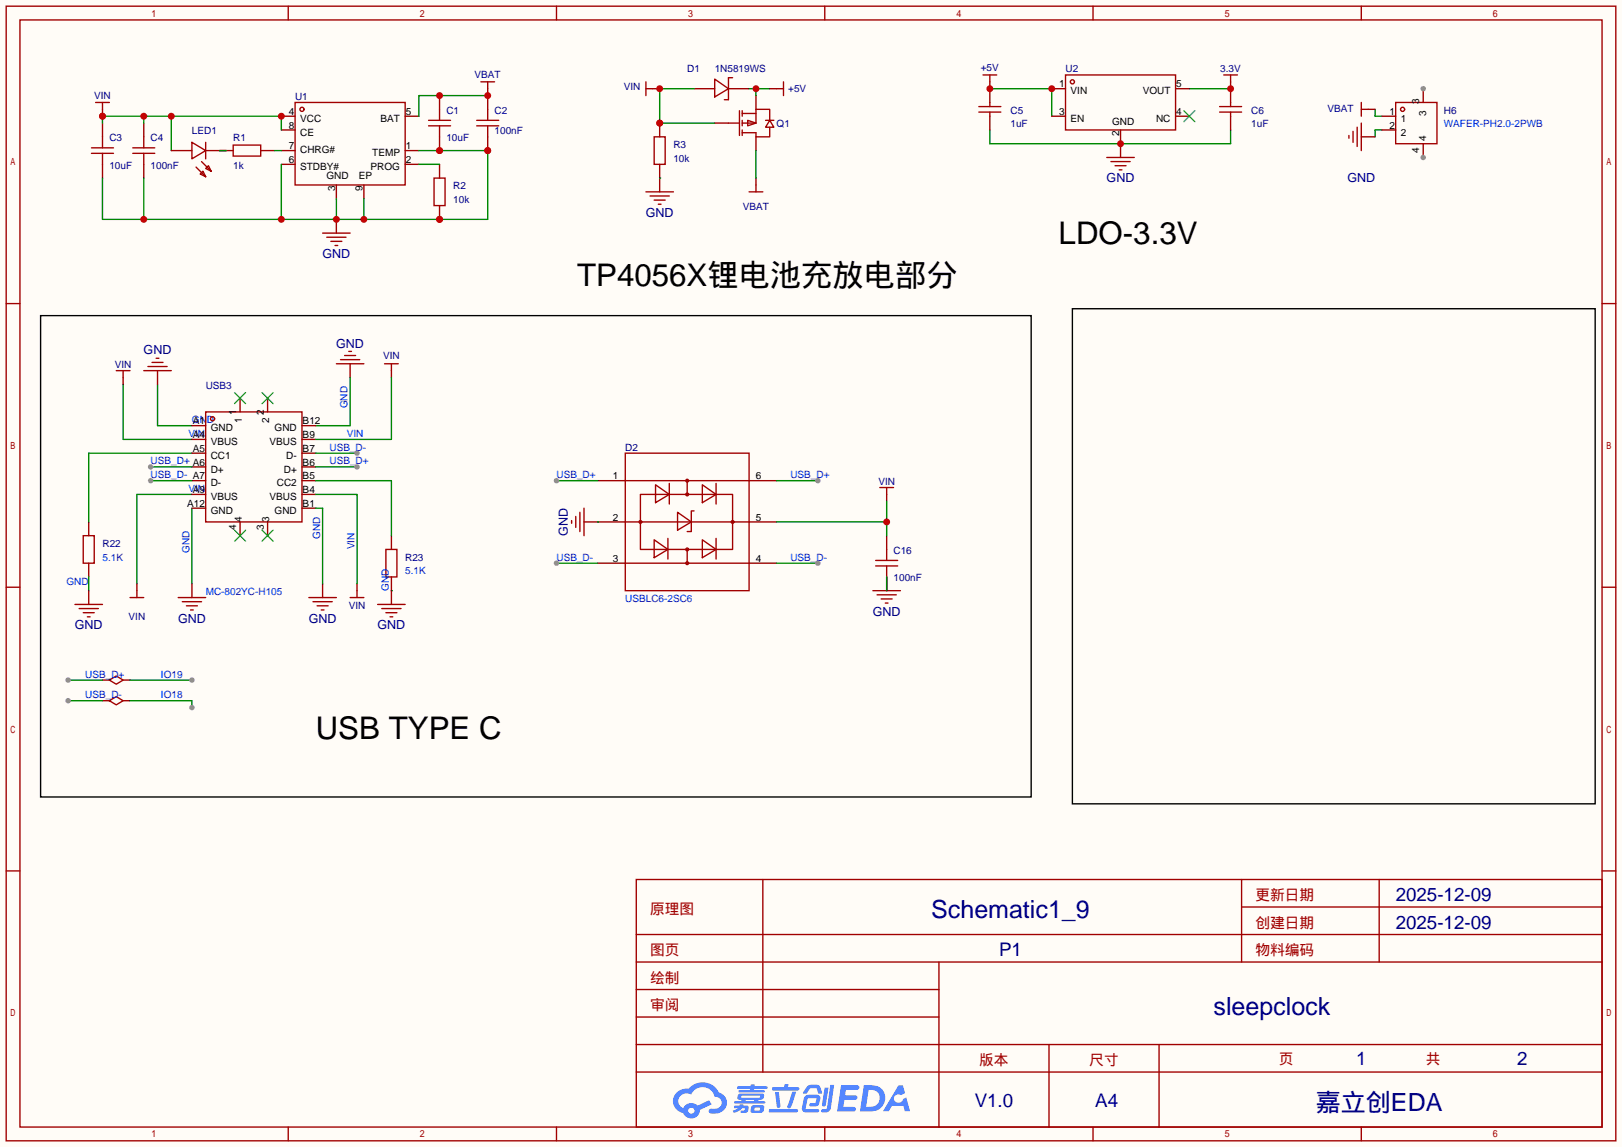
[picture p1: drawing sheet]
<svg xmlns="http://www.w3.org/2000/svg" width="299mm" height="212mm" viewBox="0 0 299 212" stroke-linecap="round" stroke-linejoin="round" font-family="sans-serif">
<path d="M0 0h299.5v211.8h-299.5z" fill="#fffcf7"/>
<g fill="none" stroke="#a10000" stroke-width=".25">
<path d="M1.1 1.1h297.2v209.6h-297.2zM3.7 3.7h292.1v204.5h-292.1zM53.2 1.1v2.6M102.7 1.1v2.6M152.3 1.1v2.6M201.8 1.1v2.6M251.3 1.1v2.6M1.1 56.1h2.6M295.8 56.1h2.5M1.1 108.5h2.6M295.8 108.5h2.5M1.1 160.8h2.6"/>
<path d="M117.5 162.4h178.3v45.8h-178.3zM117.5 177.7h178.3M117.5 172.6h178.3M140.8 162.4v35.6M173.4 177.7v30.5M229.2 162.4v15.3M229.2 167.5h66.6M254.6 162.4v15.3M295.8 160.8h2.5M117.5 182.8h55.9M117.5 198h178.3M117.5 192.9h178.3"/>
<path d="M117.5 187.8h55.9M193.7 192.9v15.3M214 192.9v15.3M53.2 208.2v2.5M102.7 208.2v2.5M152.3 208.2v2.5M201.8 208.2v2.5M251.3 208.2v2.5"/>
</g>
<g fill="#5487ff">
<path d="M155.3 200.4h2.1a.97 .97 0 0 1 1.3 .4 .53 .53 0 0 1-.7 .5h-1.8l-.2 1h1.9a.43 .43 0 0 1 .4 .5 .43 .43 0 0 1-.5 .3h-1.9l-.2 1.3h1.7a.45 .45 0 0 1 .6 .2 .45 .45 0 0 1-.2 .6l-3.2 .1z"/>
<path d="M165.9 200.5h.8l.4 1.4-.7 .4a.82 .82 0 0 0-1.2 .1 .82 .82 0 0 0 .1 1.1 .82 .82 0 0 0 1.2 0l.2-.5 .6-.3 .7 2.5h-.9l-.3-1h-2.1l-.6 1h-1.1z"/>
<path d="M152.2 200.9h.8l-.5 3.2a.36 .36 0 0 1-.4 .3 .36 .36 0 0 1-.3-.4z"/>
<path d="M153.3 200.4h.7l-.6 4.3a1.13 1.13 0 0 1-1.8 .6l.2-.4 .7-.1 .2-.2z"/>
<path d="M149 200.7l.6-.4h1a.77 .77 0 0 1 .9 .6l.3 .9-.2 .2h-.5l-.4-1h-.9a1.3 1.3 0 0 0-.8 .9l-.6 .1-.2-.2z"/>
<path d="M148.6 202.5l.5-.3h1.7a.66 .66 0 0 1 .6 .9l-.1 .4a.81 .81 0 0 1-.9 .9h-.7a.32 .32 0 0 1-.3-.4 .32 .32 0 0 1 .4-.3h.7l.3-.9-1.7 .1-.3 1.9h2.1a.32 .32 0 0 1 .4 .4 .32 .32 0 0 1-.4 .3l-2.3-.1-.5-.3v-.5z"/>
<path d="M142 204.8h5a.33 .33 0 0 1 .3 .4 .33 .33 0 0 1-.3 .3h-4.9l-.2-.2z"/>
<path d="M146.3 201.6h.7l-1 2.9a.36 .36 0 0 1-.4 .2 .36 .36 0 0 1-.3-.3z"/>
<path d="M143.1 201.7h.7l.3 2.6a.34 .34 0 0 1-.3 .3 .34 .34 0 0 1-.4-.2z"/>
<path d="M142.6 200.8h2.2l.1-.4 .1-.2h.6l-.1 .6h1.8a.32 .32 0 0 1 .3 .3 .32 .32 0 0 1-.4 .3h-4.5l-.1-.1z"/>
<path d="M135.6 204.2h.9l.1-.2 .7-.1-.1 .3h.9a.82 .82 0 0 1-.6 1.3h-.7v-.4l.7-.1v-.3h-.5l-.5 .4-1 .4-.2-.4 1-.4h-.8z"/>
<path d="M136.1 200.6h2.5v-.3h.8l-.1 .3h2.2l.2 .3-.2 .2h-2.3v.3h1.8l.2 .2-.2 .2h-4.5l-.2-.2 .1-.2h2l.1-.3h-2.3l-.1-.2z"/>
<path d="M159.5 200.4l-.7 4.9h1.6a2.47 2.47 0 0 0 2.9-1.7 2.47 2.47 0 0 0-1.4-3zM160.4 201.3a1.61 1.61 0 0 1 2 1.4 1.61 1.61 0 0 1-1.8 1.7h-.7z"/>
<path d="M136.3 202.2a.55 .55 0 0 0-.2 .7 .55 .55 0 0 0 .7 .2l.1 .3h-1.3v.4h5.5l.2-.2-.2-.2h-1.2l.2-.3a.7 .7 0 0 0 .8-.2 .7 .7 0 0 0 0-.9h-4.1zM136.9 202.4h3.3l.2 .1-.2 .2h-3.2l-.2-.1zM137.6 203.1h1.7l-.2 .3h-1.4z"/>
<path d="M138.8 204.3a1.05 1.05 0 0 0-.1 1.2 2.91 2.91 0 0 0 2.2-.2 .98 .98 0 0 0 0-1.2h-1.6zM139.4 204.6l.8-.1 .1 .1v.3l-.2 .2h-.8z"/>
<path d="M125 201.7a2.23 2.23 0 0 0-.7 2.3 2.23 2.23 0 0 0 1.8 1.6 1.58 1.58 0 0 0 1.8 .9 1.58 1.58 0 0 0 1.3-1.5l2.2-1-.5-.8-2.1 1a1.65 1.65 0 0 0-2.6 .5 1.45 1.45 0 0 1-.8-2 1.45 1.45 0 0 1 2-.7l.2 .1a2.3 2.3 0 0 1 2.3-1.3 2.3 2.3 0 0 1 2.1 1.7 1.12 1.12 0 0 1 1.2 1.1 1.12 1.12 0 0 1-1.1 1.2h-.7a.45 .45 0 0 0-.6 .3 .45 .45 0 0 0 .5 .6 2.26 2.26 0 0 0 2.9-2.5 2.04 2.04 0 0 0-1.5-1.4 3.3 3.3 0 0 0-5.5-.7l-1.2 .1zM127.1 205.2a.57 .57 0 0 1 1.1 0 .57 .57 0 0 1-1.1 0z"/>
</g>
<g fill="none" stroke="#a10000" stroke-width=".25">
<path d="M54.5 18.9h20.3v15.3h-20.3zM16.9 28.3h4.1M16.9 27.3h4.1M18.9 25.3v2M18.9 28.3v2.1M24.5 28.3h4.1M24.5 27.3h4.1M26.5 25.3v2M26.5 28.3v2.1M161.7 104.5h4M161.7 103.5h4M163.7 101.5v2"/>
<path d="M163.7 104.5v2.1"/>
<circle cx="55.8" cy="20.2" r=".38"/>
</g>
<g fill="none" stroke="#870000" stroke-width=".25">
<path d="M18.9 22.7v2.6M18.9 30.4v2.5M26.5 22.7v2.6M26.5 30.4v2.5M51.9 27.8h2.6M51.9 30.4h2.6M51.9 21.5h2.6M51.9 24h2.6M62.1 34.2v2.5M67.2 34.2v2.5M74.8 27.8h2.5M74.8 30.4h2.5"/>
<path d="M74.8 21.5h2.5M163.7 98.9v2.6M163.7 106.6v2.5"/>
</g>
<path d="M18.9 22.7v-1.2h33v2.5M26.5 21.5v1.2M31.6 21.5v6.3" fill="none" stroke="#008700" stroke-width=".25"/>
<g fill="#c00">
<circle cx="31.6" cy="21.5" r=".63"/>
<circle cx="51.9" cy="21.5" r=".63"/>
<circle cx="26.5" cy="21.5" r=".63"/>
<circle cx="18.9" cy="21.5" r=".63"/>
</g>
<path d="M18.9 20.2v1.3" fill="none" stroke="#870000" stroke-width=".25"/>
<circle cx="18.9" cy="21.5" r=".63" fill="#c00"/>
<path d="M17.7 18.9h2.5M18.9 18.9v1.3M59.6 43.1h5M60.3 43.8h3.6M61.1 44.6h2M61.8 45.3h.6" fill="none" stroke="#a10000" stroke-width=".25"/>
<path d="M62.1 40.5v2.6" fill="none" stroke="#870000" stroke-width=".25"/>
<path d="M26.5 32.9v7.6M51.9 30.4v10.1M62.1 36.7v3.8M67.2 36.7v3.8M77.3 27.8h12.7v12.7h-71.1v-7.6" fill="none" stroke="#008700" stroke-width=".25"/>
<g fill="#c00">
<circle cx="51.9" cy="40.5" r=".63"/>
<circle cx="62.1" cy="40.5" r=".63"/>
<circle cx="26.5" cy="40.5" r=".63"/>
<circle cx="81.2" cy="27.8" r=".63"/>
<circle cx="90" cy="27.8" r=".63"/>
<circle cx="81.2" cy="40.5" r=".63"/>
<circle cx="67.2" cy="40.5" r=".63"/>
</g>
<path d="M80.1 32.9h2.1v5.1h-2.1z" fill="none" stroke="#a10000" stroke-width=".25"/>
<path d="M81.2 30.4v2.5M81.2 38v2.5" fill="none" stroke="#870000" stroke-width=".25"/>
<circle cx="81.2" cy="40.5" r=".63" fill="#c00"/>
<path d="M77.3 30.4h3.9" fill="none" stroke="#008700" stroke-width=".25"/>
<path d="M81.2 25.3v2.5" fill="none" stroke="#870000" stroke-width=".25"/>
<circle cx="81.2" cy="27.8" r=".63" fill="#c00"/>
<path d="M81.2 17.7v2.5M90 25.3v2.5" fill="none" stroke="#870000" stroke-width=".25"/>
<path d="M79.1 23.2h4.1M79.1 22.2h4.1M81.2 20.2v2M81.2 23.2v2.1" fill="none" stroke="#a10000" stroke-width=".25"/>
<circle cx="90" cy="27.8" r=".63" fill="#c00"/>
<path d="M90 16.4v3.8M120.5 16.4h1.3M128.1 16.4h3.9M134.5 16.4h3.8M139.6 17.7v2.5M132 22.7h2.5M139.6 25.3v2.5" fill="none" stroke="#870000" stroke-width=".25"/>
<g fill="none" stroke="#a10000" stroke-width=".25">
<path d="M88.8 15.1h2.5M90 15.1v1.3M119.3 15.1v2.6M119.3 16.4h1.2M132 14.6l2.5 1.8-2.5 1.5zM135.3 14.4h-.8v4h-.8M88 23.2h4.1M88 22.2h4.1M90 20.2v2M90 23.2v2.1M134.5 22.7h2M136.5 20.4v4.6"/>
<path d="M137 21h2.6M137 20.4v1.1M137 22.2v1M137 24v1M138 22.2l1.6 .5-1.6 .5zM141.4 22.2h1.5M142.1 22.2l.8 1.3h-1.5zM142.1 22.2v-2h-2.5v2.5h-2.6M142.1 23.5v1.8h-2.5v-.8h-2.6"/>
</g>
<path d="M128.1 16.4h-6.3v6.3h10.2M253.9 20.2v1.3h1.2M255.1 24h-1.2v1.3" fill="none" stroke="#008700" stroke-width=".25"/>
<g fill="#c00">
<circle cx="121.8" cy="16.4" r=".63"/>
<circle cx="121.8" cy="22.7" r=".63"/>
</g>
<path d="M138.3 16.4h3.8M139.6 16.4v1.3" fill="none" stroke="#008700" stroke-width=".25"/>
<circle cx="139.6" cy="16.4" r=".63" fill="#c00"/>
<path d="M142.1 16.4h1.3M121.8 32.9v2.5M139.6 32.9v1.3" fill="none" stroke="#870000" stroke-width=".25"/>
<path d="M143.4 16.4h1.3M144.7 15.1v2.6M119.3 35.4h5M120 36.2h3.6M120.8 37h2M121.5 37.7h.5M138.3 35.4h2.5M139.6 34.2v1.2" fill="none" stroke="#a10000" stroke-width=".25"/>
<path d="M90 17.7h-12.7v3.8M139.6 27.8v5.1" fill="none" stroke="#008700" stroke-width=".25"/>
<g fill="#c00">
<circle cx="81.2" cy="17.7" r=".63"/>
<circle cx="90" cy="17.7" r=".63"/>
</g>
<path d="M182.8 15.1v1.3M227.2 15.1v1.3M121.8 22.7v2.6M206.9 26.5v2.6" fill="none" stroke="#870000" stroke-width=".25"/>
<path d="M181.5 13.8h2.5M182.8 13.8v1.3M225.9 13.8h2.6M227.2 13.8v1.3M120.8 25.3h2v5.1h-2zM204.3 29.1h5.1M205.1 29.8h3.6M205.9 30.6h2M206.6 31.4h.5" fill="none" stroke="#a10000" stroke-width=".25"/>
<path d="M182.8 16.4h11.4v5.1M219.6 16.4h7.6M182.8 24v2.5h44.4v-2.5" fill="none" stroke="#008700" stroke-width=".25"/>
<circle cx="121.8" cy="22.7" r=".63" fill="#c00"/>
<path d="M194.2 16.4h2.5M121.8 30.4v2.5" fill="none" stroke="#870000" stroke-width=".25"/>
<path d="M121.8 32.9h.1" fill="none" stroke="#008700" stroke-width=".25"/>
<path d="M196.7 13.8h20.3v10.2h-20.3z" fill="none" stroke="#a10000" stroke-width=".25"/>
<circle cx="194.2" cy="16.4" r=".63" fill="#c00"/>
<path d="M206.9 24v2.5" fill="none" stroke="#870000" stroke-width=".25"/>
<circle cx="206.9" cy="26.5" r=".63" fill="#c00"/>
<path d="M182.8 16.4v2.5M217 16.4h2.6M182.8 21.5v2.5M194.2 21.5h2.5M217 21.5h2.6" fill="none" stroke="#870000" stroke-width=".25"/>
<path d="M218.6 20.4l2 2.1M220.6 20.4l-2 2.1" fill="none" stroke="#3c3" stroke-width=".25"/>
<circle cx="198" cy="15.1" r=".38" fill="none" stroke="#a10000" stroke-width=".25"/>
<circle cx="182.8" cy="16.4" r=".63" fill="#c00"/>
<path d="M180.7 19.7h4.1M182.8 18.9v.8M180.7 20.7h4.1M182.8 20.7v.8" fill="none" stroke="#a10000" stroke-width=".25"/>
<path d="M227.2 16.4v2.5M227.2 21.5v2.5" fill="none" stroke="#870000" stroke-width=".25"/>
<circle cx="227.2" cy="16.4" r=".63" fill="#c00"/>
<g fill="none" stroke="#a10000" stroke-width=".25">
<path d="M225.2 19.7h4M227.2 18.9v.8M251.3 18.9v2.6M35.4 26.3l2.6 1.5-2.6 1.5zM36.2 30.9l1.8 1.7M37.2 29.8l1.8 1.8M37.5 31.6l.5 1-1-.5zM38 31.1l.5-.5 .5 1zM38 26.3v3M43.1 26.8h5v2h-5zM225.2 20.7h4M227.2 20.7v.8"/>
<path d="M249 25v.5M249.8 24.3v2M250.6 23.5v3.6M251.3 22.7v5.1M251.3 20.2h1.3M21.5 68.5h2.5M22.7 68.5v1.2M26.5 68.5h5.1M27.3 67.7h3.6M28.1 66.9h2M28.8 66.2h.5M38 76.1h17.8v20.3h-17.8z"/>
<path d="M62.1 67.2h5.1M62.9 66.4h3.5M63.6 65.7h2.1M64.4 64.9h.5M71 67.2h2.5M72.3 67.2v1.3M15.4 98.9h2v5.1h-2zM105.5 96.1v.5M106.3 95.4v2M107.1 94.6v3.6M107.8 93.9v5M162.4 90h2.6"/>
<path d="M163.7 90v1.3M13.8 111.6h5.1M14.6 112.4h3.6M15.4 113.2h2M16.1 113.9h.5M24 110.4h2.5M25.3 109.1v1.3M32.9 110.4h5.1M33.7 111.1h3.5M34.4 111.9h2M35.2 112.6h.5M57 110.4h5.1"/>
<path d="M57.8 111.1h3.5M58.5 111.9h2.1M59.3 112.6h.5M64.6 110.4h2.6M65.9 109.1v1.3M69.7 111.6h5.1M70.5 112.4h3.5M71.2 101.5h2.1v5.1h-2.1zM71.2 113.2h2.1M72 113.9h.5M161.2 109.1h5M161.9 109.9h3.6"/>
<path d="M162.7 110.6h2M163.4 111.4h.6"/>
<circle cx="39.2" cy="77.3" r=".38"/>
</g>
<g fill="none" stroke="#870000" stroke-width=".25">
<path d="M31.6 27.8h3.8M38 27.8h5.1M48.1 27.8h2.6M251.3 25.3h2.6M252.6 20.2h1.3M22.7 69.7v1.3M29.1 68.5v2.5M35.4 78.6h2.6M44.3 73.5v2.6M49.4 73.5v2.6M55.8 78.6h2.5M64.6 67.2v2.5"/>
<path d="M72.3 68.5v1.2M16.4 96.4v2.5M35.4 81.2h2.6M35.4 83.7h2.6M35.4 86.2h2.6M35.4 88.8h2.6M35.4 91.3h2.6M35.4 93.9h2.6M44.3 96.4v2.5M49.4 96.4v2.5M55.8 81.2h2.5M55.8 83.7h2.5"/>
<path d="M55.8 86.2h2.5M55.8 88.8h2.5M55.8 91.3h2.5M55.8 93.9h2.5M72.3 98.9v2.6M107.8 96.4h2.6M163.7 91.3v1.3M16.4 104v2.6M16.4 109.1v2.5M25.3 107.8v1.3M35.4 107.8v2.6M59.6 107.8v2.6"/>
<path d="M65.9 107.8v1.3M72.3 106.6v5M163.7 106.6v2.5"/>
</g>
<g fill="none" stroke="#008700" stroke-width=".25">
<path d="M40.5 27.8h1.3M50.7 27.8h1.2M22.7 71v10.2h12.7M29.1 71v7.6h6.3M64.6 69.7v8.9h-6.3M72.3 69.7v11.5h-14M27.8 86.2h7.6M35.4 83.7h-19v12.7M35.4 91.3h-10.1v16.5M35.4 93.9v13.9M58.3 91.3h7.6v16.5M58.3 88.8h14v10.1"/>
<path d="M58.3 93.9h1.3v13.9M16.4 106.6v2.5M72.3 109.1h.1"/>
</g>
<path d="M7.5 58.3h182.9v88.9h-182.9zM198 57h96.5v91.5h-96.5z" fill="none" stroke="#000" stroke-width=".25"/>
<path d="M43.3 72.5l2 2M45.3 72.5l-2 2M48.4 72.5l2 2M50.4 72.5l-2 2M43.3 97.9l2 2M45.3 97.9l-2 2M48.4 97.9l2 2M50.4 97.9l-2 2" fill="none" stroke="#3c3" stroke-width=".25"/>
<circle cx="27.8" cy="86.2" r=".51" fill="#999"/>
<path d="M58.3 86.2h7.6" fill="none" stroke="#008700" stroke-width=".25"/>
<circle cx="65.9" cy="86.2" r=".51" fill="#999"/>
<path d="M27.8 88.8h7.6" fill="none" stroke="#008700" stroke-width=".25"/>
<circle cx="27.8" cy="88.8" r=".51" fill="#999"/>
<path d="M58.3 83.7h7.6" fill="none" stroke="#008700" stroke-width=".25"/>
<circle cx="65.9" cy="83.7" r=".51" fill="#999"/>
<path d="M18.9 125.6h1.3M18.9 129.4h1.3M22.7 125.6h1.3M22.7 129.4h1.3" fill="none" stroke="#870000" stroke-width=".25"/>
<path d="M20.2 125.6l1.3-.8 1.2 .8-1.2 .8zM20.2 129.4l1.3-.7 1.2 .7-1.2 .8z" fill="none" stroke="#a10000" stroke-width=".25"/>
<path d="M12.6 125.6h6.3" fill="none" stroke="#008700" stroke-width=".25"/>
<circle cx="12.6" cy="125.6" r=".51" fill="#999"/>
<path d="M12.6 129.4h6.3" fill="none" stroke="#008700" stroke-width=".25"/>
<circle cx="12.6" cy="129.4" r=".51" fill="#999"/>
<path d="M24 125.6h11.4" fill="none" stroke="#008700" stroke-width=".25"/>
<circle cx="35.4" cy="125.6" r=".51" fill="#999"/>
<path d="M24 129.4h11.4v1.3" fill="none" stroke="#008700" stroke-width=".25"/>
<circle cx="35.4" cy="130.7" r=".51" fill="#999"/>
<g fill="none" stroke="#a10000" stroke-width=".25">
<path d="M115.4 83.7h22.9v25.4h-22.9zM115.4 88.8h22.9M115.4 96.4h22.9M118.2 91.3h17.1v10.2h-17.1zM120.8 99.7l2.5 1.8-2.5 1.5zM121 89.5l2.6 1.8-2.6 1.5zM123.3 99.4v3.9M123.6 89.3v3.8M125.1 94.6l2.5 1.8-2.5 1.5zM126.9 88.8v2.5M128.1 94.4h-.5v3.8h-.7M129.7 89.5l2.5 1.8-2.5 1.5z"/>
<path d="M129.7 99.7l2.5 1.8-2.5 1.5zM132.2 89.3v3.8M132.2 99.4v3.9M115.4 104h22.9M126.9 101.5v2.5"/>
<circle cx="118.2" cy="96.4" r=".25"/>
<circle cx="126.9" cy="88.8" r=".25"/>
<circle cx="126.9" cy="91.3" r=".25"/>
<circle cx="135.3" cy="96.4" r=".25"/>
<circle cx="126.9" cy="101.5" r=".25"/>
<circle cx="126.9" cy="104" r=".25"/>
</g>
<path d="M110.4 88.8h5M110.4 96.4h5M138.3 88.8h5.1M138.3 96.4h5.1M110.4 104h5M138.3 104h5.1" fill="none" stroke="#870000" stroke-width=".25"/>
<path d="M102.7 88.8h7.7" fill="none" stroke="#008700" stroke-width=".25"/>
<circle cx="102.7" cy="88.8" r=".51" fill="#999"/>
<path d="M143.4 88.8h7.6" fill="none" stroke="#008700" stroke-width=".25"/>
<circle cx="151" cy="88.8" r=".51" fill="#999"/>
<path d="M102.7 104h7.7" fill="none" stroke="#008700" stroke-width=".25"/>
<circle cx="102.7" cy="104" r=".51" fill="#999"/>
<path d="M143.4 104h7.6" fill="none" stroke="#008700" stroke-width=".25"/>
<circle cx="151" cy="104" r=".51" fill="#999"/>
<path d="M110.4 96.4h.1M143.4 96.4h20.3M163.7 92.6v6.3" fill="none" stroke="#008700" stroke-width=".25"/>
<circle cx="163.7" cy="96.4" r=".63" fill="#c00"/>
<path d="M163.7 106.6v2.5" fill="none" stroke="#008700" stroke-width=".25"/>
<g fill="none" stroke="#a10000" stroke-width=".25">
<path d="M257.7 18.9h7.6v7.6h-7.6z"/>
<circle cx="259" cy="20.2" r=".38"/>
</g>
<path d="M255.1 21.5h2.6M255.1 24h2.6M262.8 26.5v2.6" fill="none" stroke="#870000" stroke-width=".25"/>
<circle cx="262.8" cy="29.1" r=".51" fill="#999"/>
<path d="M262.8 16.4v2.5" fill="none" stroke="#870000" stroke-width=".25"/>
<circle cx="262.8" cy="16.4" r=".51" fill="#999"/>
<g font-size="5.8">
<text x="195.5" y="45.1">LDO-3.3V</text>
<text x="106.6" y="52.8">TP4056X锂电池充放电部分</text>
<text x="58.3" y="136.6">USB TYPE C</text>
</g>
<g font-size="4.6" fill="#000080">
<text x="171.9" y="169.6">Schematic1_9</text>
<text x="224" y="187.4">sleepclock</text>
<text x="243" y="205.2">嘉立创EDA</text>
</g>
<g font-size="3.5" fill="#000080">
<text x="257.7" y="166.4">2025-12-09</text>
<text x="257.7" y="171.5">2025-12-09</text>
<text x="184.4" y="176.6">P1</text>
<text x="250.4" y="196.6">1</text>
<text x="280.1" y="196.6">2</text>
<text x="180" y="204.5">V1.0</text>
<text x="202.2" y="204.5">A4</text>
</g>
<g font-size="2.7" fill="#a00000">
<text x="231.8" y="166.2">更新日期</text>
<text x="120" y="168.8">原理图</text>
<text x="231.8" y="171.3">创建日期</text>
<text x="120" y="176.4">图页</text>
<text x="231.8" y="176.4">物料编码</text>
<text x="120" y="181.5">绘制</text>
<text x="120" y="186.6">审阅</text>
<text x="180.8" y="196.7">版本</text>
<text x="201.1" y="196.7">尺寸</text>
<text x="236.1" y="196.5">页</text>
<text x="263.3" y="196.5">共</text>
</g>
<g font-size="2.3" fill="#000080">
<text x="204.3" y="33.7">GND</text>
<text x="248.8" y="33.7">GND</text>
<text x="119.2" y="40.1">GND</text>
<text x="59.5" y="47.7">GND</text>
<text x="26.5" y="65.5">GND</text>
<text x="62.1" y="64.2">GND</text>
<text x="104.8" y="99" transform="rotate(-90 104.8 99)">GND</text>
<text x="161.1" y="113.7">GND</text>
<text x="13.8" y="116.3">GND</text>
<text x="32.9" y="115">GND</text>
<text x="57" y="115">GND</text>
<text x="69.7" y="116.3">GND</text>
</g>
<g font-size="1.8" fill="#000080">
<text x="87.6" y="14.4">VBAT</text>
<text x="115.2" y="16.7">VIN</text>
<text x="126.9" y="13.4">D1</text>
<text x="132" y="13.4">1N5819WS</text>
<text x="145.5" y="16.9">+5V</text>
<text x="181.1" y="13.1">+5V</text>
<text x="196.7" y="13.4">U2</text>
<text x="225.3" y="13.4">3.3V</text>
<text x="17.4" y="18.2">VIN</text>
<text x="54.5" y="18.5">U1</text>
<text x="82.4" y="21">C1</text>
<text x="91.3" y="21">C2</text>
<text x="143.4" y="23.5">Q1</text>
<text x="186.6" y="21">C5</text>
<text x="186.6" y="23.5">1uF</text>
<text x="231" y="21">C6</text>
<text x="231" y="23.5">1uF</text>
<text x="245.1" y="20.7">VBAT</text>
<text x="266.6" y="21">H6</text>
<text x="20.2" y="26.1">C3</text>
<text x="27.8" y="26.1">C4</text>
<text x="35.4" y="24.8">LED1</text>
<text x="43.1" y="26.1">R1</text>
<text x="82.4" y="26.1">10uF</text>
<text x="91.3" y="24.8">100nF</text>
<text x="124.3" y="27.4">R3</text>
<text x="124.3" y="29.9">10k</text>
<text x="20.2" y="31.2">10uF</text>
<text x="27.8" y="31.2">100nF</text>
<text x="43.1" y="31.2">1k</text>
<text x="83.7" y="35">R2</text>
<text x="83.7" y="37.5">10k</text>
<text x="137.2" y="38.8">VBAT</text>
<text x="21.2" y="68">VIN</text>
<text x="38" y="71.8">USB3</text>
<text x="70.7" y="66.2">VIN</text>
<text x="115.4" y="83.2">D2</text>
<text x="162.2" y="89.6">VIN</text>
<text x="18.9" y="101">R22</text>
<text x="74.8" y="103.6">R23</text>
<text x="165" y="102.3">C16</text>
<text x="165" y="107.4">100nF</text>
<text x="64.4" y="112.4">VIN</text>
<text x="23.7" y="114.5">VIN</text>
</g>
<g font-size="1.8">
<text x="195.6" y="16.2">1</text>
<text x="197.7" y="17.4">VIN</text>
<text x="211" y="17.4">VOUT</text>
<text x="217.2" y="16.2">5</text>
<text x="53.3" y="21.2">4</text>
<text x="53.3" y="23.8">8</text>
<text x="55.4" y="22.5">VCC</text>
<text x="70.3" y="22.5">BAT</text>
<text x="74.9" y="21.2">5</text>
<text x="195.6" y="21.2">3</text>
<text x="197.7" y="22.5">EN</text>
<text x="205.3" y="23">GND</text>
<text x="213.4" y="22.5">NC</text>
<text x="217.2" y="21.2">4</text>
<text x="256.5" y="21.2">1</text>
<text x="256.5" y="23.8">2</text>
<text x="258.6" y="22.5">1</text>
<text x="262" y="19.3" transform="rotate(-90 262 19.3)">3</text>
<text x="263.3" y="21.4" transform="rotate(-90 263.3 21.4)">3</text>
<text x="53.3" y="27.6">7</text>
<text x="55.4" y="28.3">CHRG#</text>
<text x="55.4" y="25">CE</text>
<text x="68.7" y="28.9">TEMP</text>
<text x="74.9" y="27.6">1</text>
<text x="206.7" y="25.2" transform="rotate(-90 206.7 25.2)">2</text>
<text x="258.6" y="25">2</text>
<text x="262" y="28.2" transform="rotate(-90 262 28.2)">4</text>
<text x="263.3" y="26.1" transform="rotate(-90 263.3 26.1)">4</text>
<text x="53.3" y="30.1">6</text>
<text x="55.4" y="31.4">STDBY#</text>
<text x="60.3" y="33">GND</text>
<text x="61.9" y="35.3" transform="rotate(-90 61.9 35.3)">3</text>
<text x="66.2" y="33">EP</text>
<text x="67" y="35.3" transform="rotate(-90 67 35.3)">9</text>
<text x="68.4" y="31.4">PROG</text>
<text x="74.9" y="30.1">2</text>
<text x="43.6" y="76.6" transform="rotate(-90 43.6 76.6)">1</text>
<text x="48.7" y="76.6" transform="rotate(-90 48.7 76.6)">2</text>
<text x="35.6" y="78.4">A1</text>
<text x="35.6" y="80.9">A4</text>
<text x="35.6" y="83.5">A5</text>
<text x="38.9" y="79.7">GND</text>
<text x="38.9" y="82.2">VBUS</text>
<text x="44.6" y="78.1" transform="rotate(-90 44.6 78.1)">1</text>
<text x="49.7" y="78.1" transform="rotate(-90 49.7 78.1)">2</text>
<text x="49.8" y="82.2">VBUS</text>
<text x="50.7" y="79.7">GND</text>
<text x="55.9" y="83.5">B7</text>
<text x="55.9" y="80.9">B9</text>
<text x="55.9" y="78.4">B12</text>
<text x="38.9" y="84.7">CC1</text>
<text x="38.9" y="87.3">D+</text>
<text x="38.9" y="89.8">D-</text>
<text x="51.1" y="89.8">CC2</text>
<text x="52.4" y="87.3">D+</text>
<text x="52.9" y="84.7">D-</text>
<text x="55.9" y="88.5">B5</text>
<text x="55.9" y="86">B6</text>
<text x="113.1" y="88.5">1</text>
<text x="139.6" y="88.5">6</text>
<text x="34.6" y="93.6">A12</text>
<text x="35.6" y="91.1">A9</text>
<text x="38.9" y="92.4">VBUS</text>
<text x="38.9" y="94.9">GND</text>
<text x="49.8" y="92.4">VBUS</text>
<text x="50.7" y="94.9">GND</text>
<text x="55.9" y="93.6">B1</text>
<text x="55.9" y="91.1">B4</text>
<text x="43.6" y="97.9" transform="rotate(-90 43.6 97.9)">4</text>
<text x="44.6" y="96.4" transform="rotate(-90 44.6 96.4)">4</text>
<text x="48.7" y="97.9" transform="rotate(-90 48.7 97.9)">3</text>
<text x="49.7" y="96.4" transform="rotate(-90 49.7 96.4)">3</text>
<text x="113.1" y="96.2">2</text>
<text x="139.6" y="96.2">5</text>
<text x="113.1" y="103.8">3</text>
<text x="139.6" y="103.8">4</text>
</g>
<g font-size="1.8" fill="#00f">
<text x="266.6" y="23.5">WAFER-PH2.0-2PWB</text>
<text x="64.2" y="75.4" transform="rotate(-90 64.2 75.4)">GND</text>
<text x="34.8" y="80.7">VIN</text>
<text x="35.4" y="78.2">GND</text>
<text x="60.8" y="83.2">USB_D-</text>
<text x="64" y="80.7">VIN</text>
<text x="27.8" y="85.8">USB_D+ A6</text>
<text x="27.8" y="88.3">USB_D- A7</text>
<text x="60.8" y="85.8">USB_D+</text>
<text x="102.7" y="88.3">USB_D+</text>
<text x="145.9" y="88.3">USB_D+</text>
<text x="34.8" y="90.9">VIN</text>
<text x="59.1" y="99.6" transform="rotate(-90 59.1 99.6)">GND</text>
<text x="65.5" y="101.5" transform="rotate(-90 65.5 101.5)">VIN</text>
<text x="18.9" y="103.6">5.1K</text>
<text x="35" y="102.1" transform="rotate(-90 35 102.1)">GND</text>
<text x="74.8" y="106.1">5.1K</text>
<text x="102.7" y="103.6">USB_D-</text>
<text x="145.9" y="103.6">USB_D-</text>
<text x="12.3" y="108.1">GND</text>
<text x="38" y="109.9">MC-802YC-H105</text>
<text x="71.8" y="109.1" transform="rotate(-90 71.8 109.1)">GND</text>
<text x="115.4" y="111.2">USBLC6-2SC6</text>
<text x="15.7" y="125.1">USB_D+</text>
<text x="29.7" y="125.1">IO19</text>
<text x="15.7" y="129">USB_D-</text>
<text x="29.7" y="129">IO18</text>
</g>
</svg>
